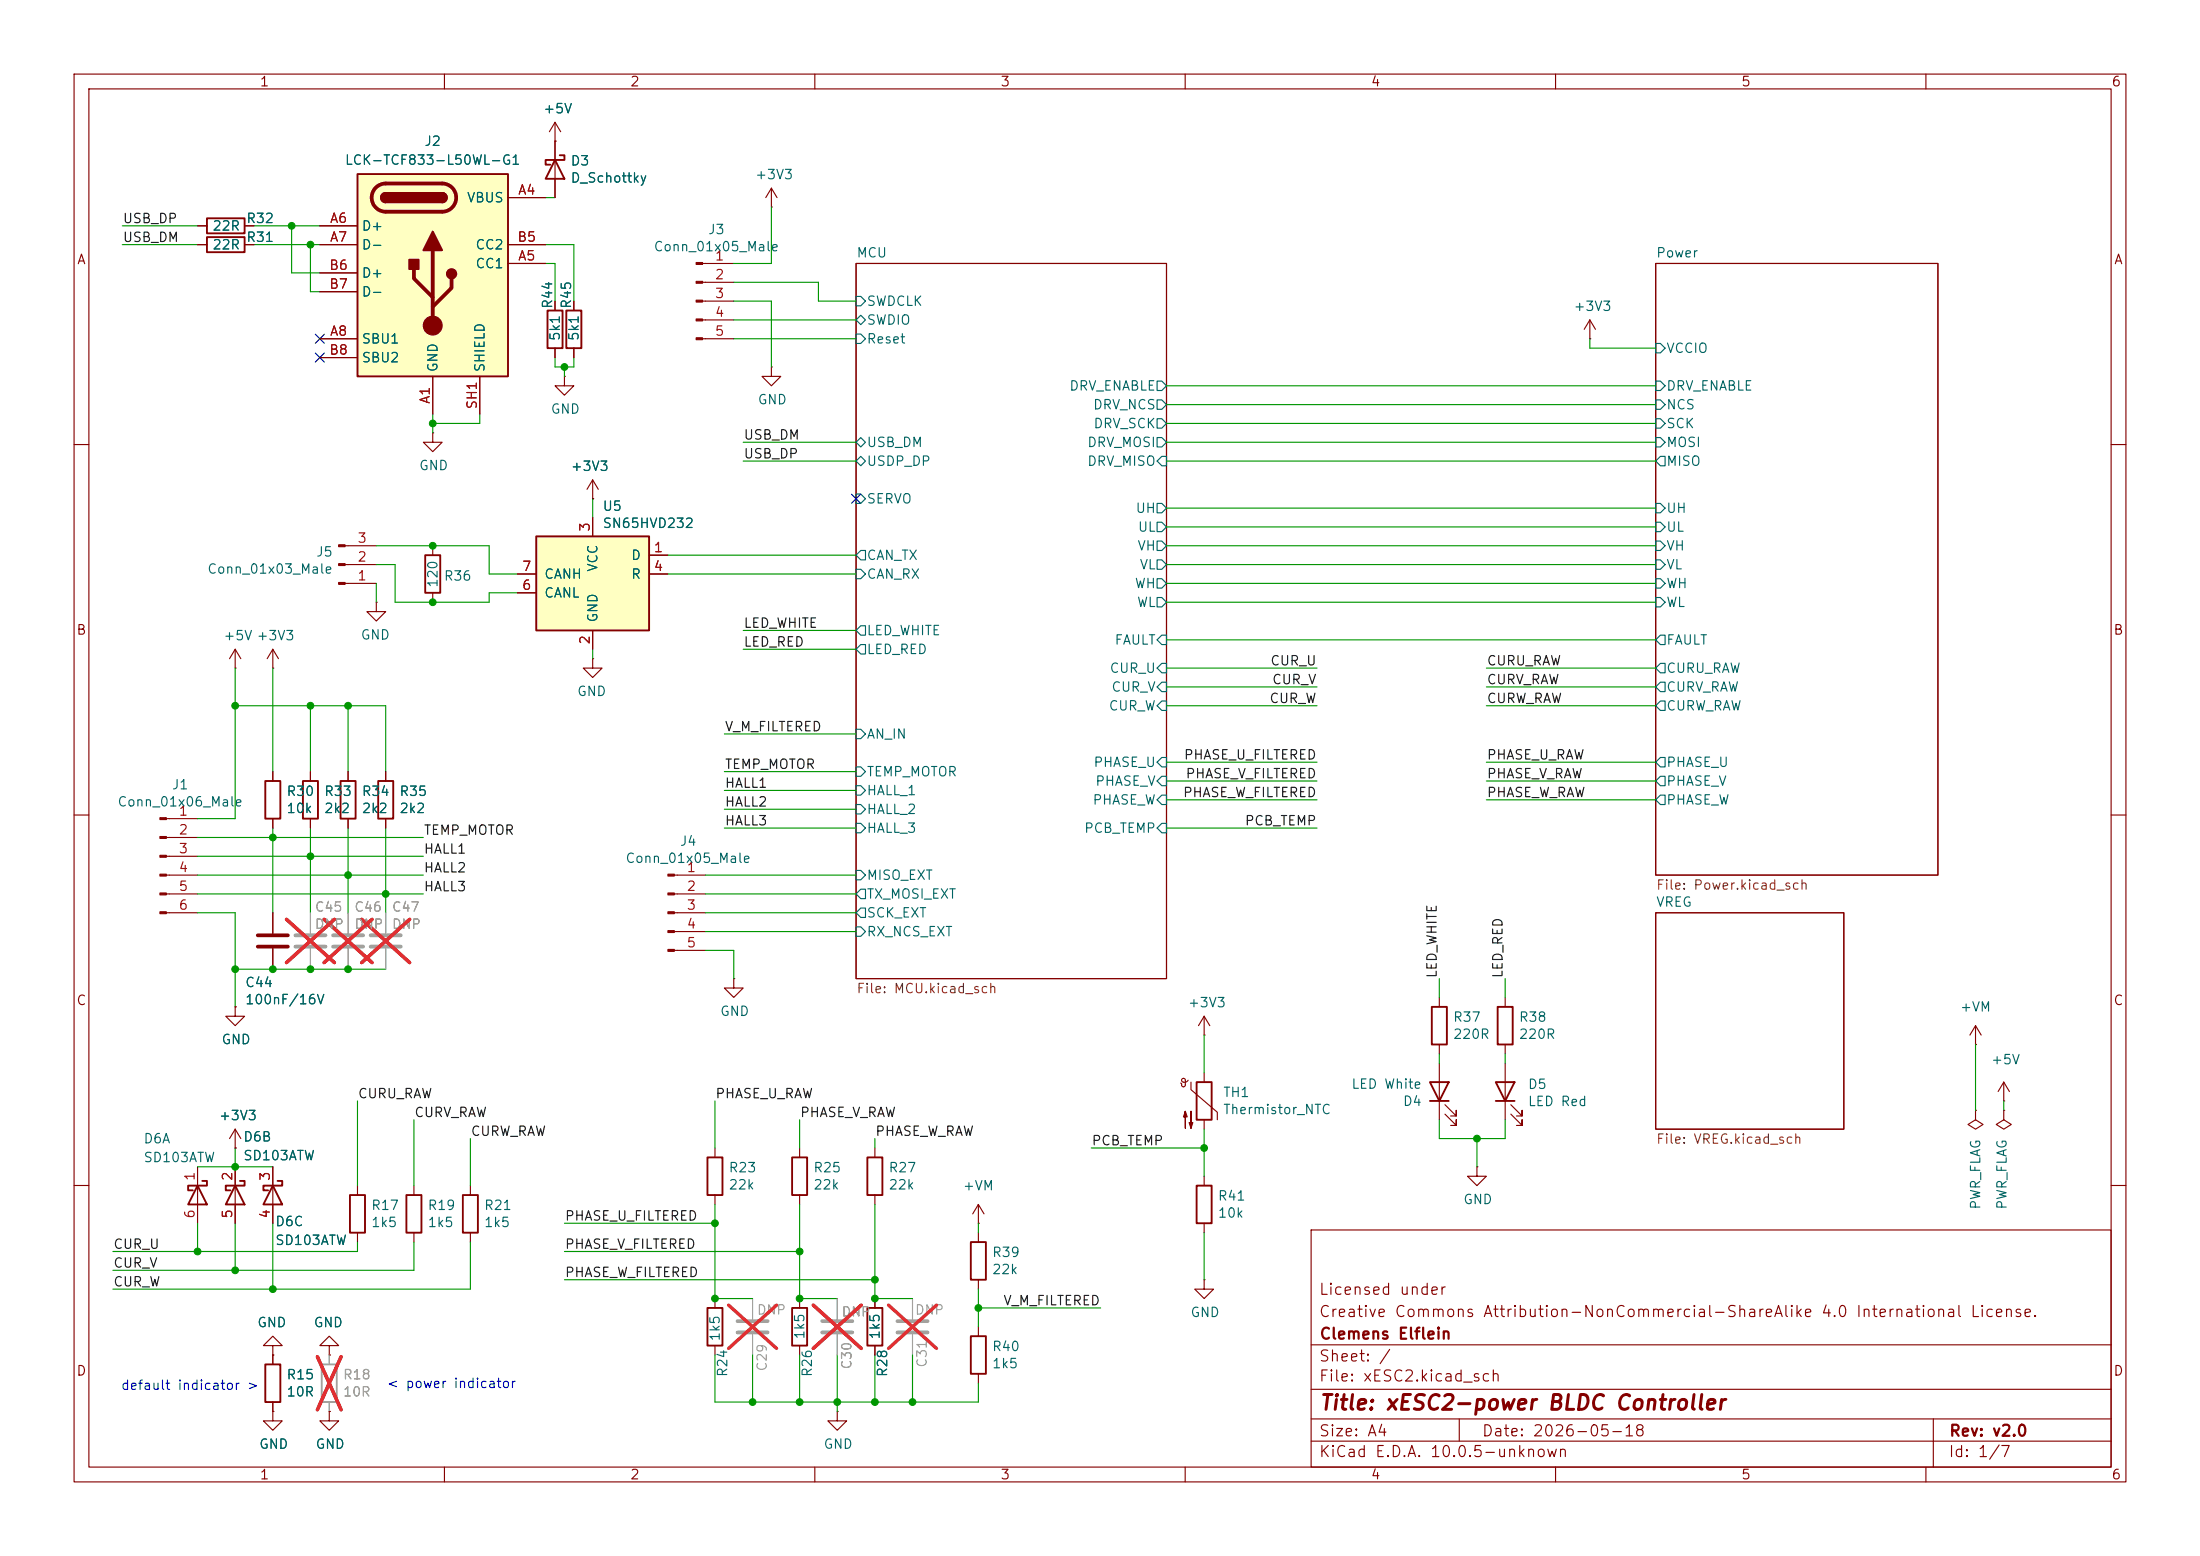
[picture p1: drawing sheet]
<svg xmlns="http://www.w3.org/2000/svg" width="297mm" height="210mm" viewBox="0 0 297 210" stroke-linecap="round" stroke-linejoin="round" font-family="sans-serif">
<g fill="none" stroke="#840000" stroke-width=".15">
<path d="M10 10h277v190h-277zM12 12h273v186h-273zM60 10v2M74.9 19.1h.1M74.9 16.5l-.7 1.3M74.9 16.5l.8 1.3M74.9 16.5v10.2M110 10v2M160 10v2M210 10v2M260 10v2M115.6 35.6h41.9v96.5h-41.9z"/>
<path d="M223.5 35.6h38.1v82.5h-38.1zM58.4 58.4v1.3h1.3l-1.3 1.3-1.3-1.3h1.3M58.4 58.4h.1M74.9 40.6v1.3M74.9 47v1.3M77.5 40.6v1.3M77.5 47v1.3M214.6 45.7h.1M214.6 43.2l-.7 1.3M214.6 43.2l.8 1.3M214.6 43.2v2.5M10 60h2"/>
<path d="M46.6 78.7h4.2M46.6 76.2h4.2M46.6 73.7h4.2M80 67.3h.1M80 64.8l.8 1.2M80 64.8l-.8 1.2M80 64.8v2.5M285 60h2M31.7 90.2h.1M31.7 87.6l-.7 1.3M31.7 87.6l.8 1.3M31.7 87.6v2.6"/>
<path d="M36.8 90.2h.1M36.8 87.6v2.6M36.8 87.6l-.7 1.3M36.8 87.6l.8 1.3M50.8 81.3v1.3h-1.3l1.3 1.2 1.3-1.2h-1.3M50.8 81.3h.1M10 110h2M285 110h2M223.5 123.2h25.4v29.2h-25.4zM266.7 138.4l-.8 1.3M266.7 138.4l.8 1.3M266.7 138.4v2.6"/>
<path d="M266.7 149.9v1.2l1 .7-1 .6-1-.6 1-.7M266.7 149.9h.1M266.7 141h.1M270.5 149.9v1.2l1 .7-1 .6-1-.6 1-.7M270.5 149.9h.1M270.5 148.6h.1M270.5 146.1l-.8 1.2M270.5 146.1l.8 1.2M270.5 146.1v2.5M10 160h2M132.1 166.4v1.2M132.1 172.7v1.3"/>
<path d="M177 166h108v32h-108zM285 160h2M36.8 182.9v1.3M36.8 189.2v1.3M60 198v2M110 198v2M160 198v2M177 194.5h108M177 191.5h108M177 187.5h108M177 181.5h108M197 191.5v3"/>
<path d="M210 198v2M260 198v2M261 191.5v6.5"/>
</g>
<g fill="none" stroke="#006464" stroke-width=".15">
<path d="M115.6 45.1h.6l.6 .6-.6 .7h-.6zM115.6 40h.6l.6 .6-.6 .7h-.6zM115.6 59.7l.6-.6 .6 .6-.6 .6zM116.2 42.5l.6 .7-.6 .6-.6-.6zM156.2 51.4h.6l.7 .7-.7 .6h-.6zM156.2 59.1h.6l.7 .6-.7 .6h-.6zM156.2 54h.6l.7 .6-.7 .6h-.6zM156.2 56.5h.6l.7 .7-.7 .6h-.6zM223.5 51.4h.7l.6 .7-.6 .6h-.7zM223.5 54h.7l.6 .6-.6 .6h-.7zM223.5 56.5h.7l.6 .7-.6 .6h-.7zM223.5 59.1h.7l.6 .6-.6 .6h-.7z"/>
<path d="M223.5 46.4h.7l.6 .6-.6 .6h-.7zM115.6 62.2l.6-.6 .6 .6-.6 .7zM115.6 66.7h.6l.6 .6-.6 .6h-.6zM115.6 76.8h.6l.6 .7-.6 .6h-.6zM116.2 74.3h.6v1.3h-.6l-.6-.7zM156.2 78.1h.6l.7 .6-.7 .7h-.6zM156.2 73h.6l.7 .7-.7 .6h-.6zM156.2 67.9h.6l.7 .7-.7 .6h-.6zM156.2 75.6h.6l.7 .6-.7 .6h-.6zM156.2 70.5h.6l.7 .6-.7 .7h-.6zM156.8 61.6h.7v1.3h-.7l-.6-.7zM223.5 67.9h.7l.6 .7-.6 .6h-.7z"/>
<path d="M223.5 70.5h.7l.6 .6-.6 .7h-.7zM223.5 73h.7l.6 .7-.6 .6h-.7zM223.5 75.6h.7l.6 .6-.6 .6h-.7zM223.5 78.1h.7l.6 .6-.6 .7h-.7zM224.2 61.6h.6v1.3h-.6l-.7-.7zM115.6 98.4h.6l.6 .7-.6 .6h-.6zM116.2 84.5h.6v1.2h-.6l-.6-.6zM116.2 87h.6v1.3h-.6l-.6-.7zM156.2 80.6h.6l.7 .7-.7 .6h-.6zM156.8 94.6h.7v1.3h-.7l-.6-.6zM156.8 92.1h.7v1.2h-.7l-.6-.6zM156.8 89.5h.7v1.3h-.7l-.6-.6z"/>
<path d="M156.8 85.7h.7v1.3h-.7l-.6-.6zM223.5 80.6h.7l.6 .7-.6 .6h-.7zM224.2 85.7h.6v1.3h-.6l-.7-.6zM224.2 89.5h.6v1.3h-.6l-.7-.6zM224.2 92.1h.6v1.2h-.6l-.7-.6zM224.2 94.6h.6v1.3h-.6l-.7-.6zM115.6 103.5h.6l.6 .6-.6 .7h-.6zM115.6 111.1h.6l.6 .7-.6 .6h-.6zM115.6 108.6h.6l.6 .6-.6 .7h-.6zM115.6 106h.6l.6 .7-.6 .6h-.6zM115.6 117.5h.6l.6 .6-.6 .6h-.6zM156.8 102.2h.7v1.3h-.7l-.6-.6z"/>
<path d="M156.8 104.8h.7v1.2h-.7l-.6-.6zM156.8 107.3h.7v1.3h-.7l-.6-.6zM156.8 111.1h.7v1.3h-.7l-.6-.6zM224.2 102.2h.6v1.3h-.6l-.7-.6zM224.2 104.8h.6v1.2h-.6l-.7-.6zM224.2 107.3h.6v1.3h-.6l-.7-.6zM115.6 125.1h.6l.6 .6-.6 .7h-.6zM116.2 122.6h.6v1.2h-.6l-.6-.6zM116.2 120h.6v1.3h-.6l-.6-.6z"/>
</g>
<g fill="#840000" stroke="#840000" stroke-width=".15">
<path d="M45.7 78.6h.9v.3h-.9z"/>
<path d="M45.7 76.1h.9v.2h-.9z"/>
<path d="M45.7 73.5h.9v.3h-.9z"/>
</g>
<path d="M74.9 21.6l1.3 2.5h-2.5zM75.6 21h.6v.6h-2.5v.6h.6M73.9 41.9h2v5.1h-2zM76.5 41.9h2v5.1h-2zM131.1 167.6h2v5.1h-2zM35.8 184.2h2v5h-2z" fill="none" stroke="#840000" stroke-width=".25"/>
<path d="M48.3 23.5h20.3v27.3h-20.3z" fill="#ffffc2"/>
<path d="M48.3 23.5h20.3v27.3h-20.3zM52.1 26a.63 .63 0 0 0-.7 .7 .63 .63 0 0 0 .7 .6M59.7 26a.63 .63 0 0 1 .6 .7 .63 .63 0 0 1-.6 .6M57.4 74.9h2v5.1h-2zM35.8 105.4h2v5.1h-2zM40.9 105.4h2v5.1h-2zM117.1 156.2h2v5.1h-2z" fill="none" stroke="#840000" stroke-width=".25"/>
<g fill="#840000" stroke="#840000" stroke-width=".25">
<path d="M58.4 31.2l1.3 2.6h-2.6z"/>
<path d="M59.7 26a.63 .63 0 0 1 .6 .7 .63 .63 0 0 1-.6 .6z"/>
<path d="M55.2 35.1h1.3v1.2h-1.3z"/>
<path d="M51.6 26.2l.5-.2v1.3a.63 .63 0 0 1-.6-.4 .63 .63 0 0 1 .1-.7z"/>
<path d="M52.1 26h7.6v1.3h-7.6z"/>
<circle cx="61" cy="37" r=".63"/>
</g>
<path d="M50.7 25.3a1.91 1.91 0 0 1 1.4-.5h7.6a1.91 1.91 0 0 1 1.9 1.9 1.91 1.91 0 0 1-1.9 1.9h-7.6a1.91 1.91 0 0 1-1.8-1.2 1.91 1.91 0 0 1 .4-2.1zM55.9 36.3v1.3l2.5 2.5M58.4 33.8v10.1M61 37.6v1.3l-2.6 2.5M34.8 126.2h4.1M34.8 127.8h4.1" fill="none" stroke="#840000" stroke-width=".51"/>
<g fill="#840000" stroke="#840000" stroke-width=".15">
<path d="M90.2 118h.8v.2h-.8z"/>
<path d="M90.2 120.5h.8v.3h-.8z"/>
<path d="M90.2 123.1h.8v.2h-.8z"/>
<path d="M90.2 125.6h.8v.3h-.8z"/>
<path d="M90.2 128.1h.8v.3h-.8z"/>
<circle cx="58.4" cy="43.9" r="1.27"/>
</g>
<g fill="none" stroke="#840000" stroke-width=".15">
<path d="M43.2 30.5h5.1M43.2 33h5.1M43.2 36.8h5.1M43.2 39.4h5.1M68.6 26.7h5.1M68.6 35.6h5.1M68.6 33h5.1M43.2 45.7h5.1M43.2 48.3h5.1M58.4 50.8v5.1M64.8 50.8v5.1M58.4 73.7v1.2"/>
<path d="M58.4 80v1.3M80 88.9v1.3h-1.3l1.3 1.2 1.3-1.2h-1.3M80 88.9h.1M36.8 104.1v1.3M36.8 110.5v1.3M41.9 104.1v1.3M41.9 110.5v1.3M91 118.1h4.2M36.8 123.2v2.8M36.8 128v2.8M91 120.7h4.2M91 123.2h4.2"/>
<path d="M91 125.7h4.2M91 128.3h4.2M99.1 132.1v1.3h1.2l-1.2 1.2-1.3-1.2h1.3M99.1 132.1h.1M118.1 154.9v1.3M118.1 161.3v1.3M132.1 165.1h.1M132.1 162.6l-.8 1.2M132.1 162.6l.7 1.2M132.1 162.6v2.5"/>
</g>
<path d="M72.4 72.4h15.2v12.7h-15.2z" fill="#ffffc2"/>
<g fill="none" stroke="#840000" stroke-width=".25">
<path d="M27.9 32h5.1v2h-5.1zM27.9 29.5h5.1v2h-5.1zM72.4 72.4h15.2v12.7h-15.2zM46 105.4h2v5.1h-2zM51.1 105.4h2v5.1h-2zM193.3 135.9h2v5.1h-2zM202.2 135.9h2v5.1h-2zM27.3 159.4h.6v.6h-2.5v.7h.6M32.4 159.4h.6v.6h-2.5v.7h.6M37.5 159.4h.6v.6h-2.5v.7h.6M95.5 156.2h2v5.1h-2zM106.9 156.2h2.1v5.1h-2.1z"/>
<path d="M161.5 146.1h2.1v5h-2.1zM193 146.1h2.6l-1.3 2.5zM193 148.6h2.6M201.9 146.1h2.6l-1.3 2.5zM201.9 148.6h2.6M26.7 160l1.2 2.6h-2.5zM31.7 160l1.3 2.6h-2.5zM36.8 160l1.3 2.6h-2.5zM47.2 161.3h2.1v5.1h-2.1zM54.9 161.3h2v5.1h-2zM62.5 161.3h2v5.1h-2zM95.5 176.5h2v5.1h-2z"/>
<path d="M106.9 176.5h2.1v5.1h-2.1zM117.1 176.5h2v5.1h-2zM161.5 160h2.1v5.1h-2.1zM131.1 180.3h2v5.1h-2z"/>
</g>
<g fill="none" stroke="#840000" stroke-width=".15">
<path d="M74.9 19.1h.1M74.9 19.1v2.5M26.7 33h1.2M26.7 30.5h1.2M33 33h1.3M33 30.5h1.3M43.2 33h5.1M43.2 30.5h5.1M43.2 36.8h5.1M43.2 39.4h5.1M68.6 35.6h5.1M68.6 33h5.1"/>
<path d="M68.6 26.7h5.1M74.9 24.1v2.6M94.8 35.6h4.3M94.8 38.1h4.3M104.1 27.9h.1M104.1 25.4l-.7 1.3M104.1 25.4l.8 1.3M104.1 25.4v2.5M43.2 45.7h5.1M43.2 48.3h5.1M58.4 50.8v5.1M64.8 50.8v5.1"/>
<path d="M74.9 40.6v1.3M74.9 47v1.3M76.2 50.8v1.3h1.3l-1.3 1.2-1.3-1.2h1.3M76.2 50.8h.1M77.5 40.6v1.3M77.5 47v1.3M94.8 40.6h4.3M94.8 43.2h4.3M94.8 45.7h4.3M104.1 49.5v1.3h1.3l-1.3 1.3-1.2-1.3h1.2M104.1 49.5h.1M69.8 77.5h2.6"/>
<path d="M80 67.3h.1M80 69.9v2.5M87.6 74.9h2.6M87.6 77.5h2.6M69.8 80h2.6M80 85.1v2.5M22.5 110.5h4.2M22.5 113h4.2M22.5 115.6h4.2M22.5 118.1h4.2M36.8 104.1v1.3M36.8 110.5v1.3"/>
<path d="M41.9 104.1v1.3M41.9 110.5v1.3M47 104.1v1.3M47 110.5v1.3M52.1 104.1v1.3M52.1 110.5v1.3M22.5 120.7h4.2M22.5 123.2h4.2M31.7 135.9v1.3h1.3l-1.3 1.2-1.2-1.2h1.2M31.7 135.9h.1M36.8 123.2v2.8M36.8 128v2.8"/>
<path d="M162.6 139.7h.1M162.6 137.2v2.5M162.6 137.2l-.8 1.2M162.6 137.2l.7 1.2M194.3 134.6v1.3M203.2 134.6v1.3M26.7 157.5v7.6M31.7 154.9h.1M31.7 152.4v2.5M31.7 157.5v7.6M31.7 152.4l-.7 1.3M31.7 152.4l.8 1.3"/>
<path d="M36.8 157.5v7.6M96.5 154.9v1.3M107.9 154.9v1.3M160 145.8v.7l-.1 .1h-.3l-.1-.3-.1-.1M160 145.8l-.1-.2h-.3l-.1 .3 .3 .2M160.4 145.8l-.3 .2-.3 .1M160.8 146.1v1l3.5 3v1M162.6 144.8v1.3M162.6 151.1v1.3M162.6 158.8v1.2M194.3 141v1.2M194.3 143.5v7.6"/>
<path d="M195.1 150.4l1.5 1.5v-.8v.8h-.8M195.1 149.1l1.5 1.5v-.7v.7h-.8M199.4 157.5v1.3h1.3l-1.3 1.2-1.3-1.2h1.3M199.4 157.5h.1M203.2 141v1.2M203.2 143.5v7.6M204 150.4l1.5 1.5v-.8v.8h-.8M204 149.1l1.5 1.5v-.7v.7h-.8M48.3 160v1.3M48.3 166.4v1.2M55.9 160v1.3M55.9 166.4v1.2"/>
<path d="M63.5 160v1.3M63.5 166.4v1.2M96.5 161.3v1.3M96.5 175.3v1.2M107.9 161.3v1.3M107.9 175.3v1.2M118.1 175.3v1.2M132.1 179.1v1.2M162.6 172.7v1.3h1.2l-1.2 1.3-1.3-1.3h1.3M162.6 172.7h.1M162.6 165.1v1.3M36.8 181.6h1.3l-1.3-1.3-1.2 1.3h1.2v1.3"/>
<path d="M36.8 182.9h.1M36.8 190.5v1.3h1.3l-1.3 1.2-1.2-1.2h1.2M36.8 190.5h.1M36.8 182.9v1.3M36.8 189.2v1.3M44.4 181.6h1.3l-1.3-1.3-1.2 1.3h1.2v1.3M44.4 182.9h.1M44.4 190.5v1.3h1.3l-1.3 1.2-1.2-1.2h1.2M44.4 190.5h.1M96.5 181.6v1.3M107.9 181.6v1.3M113 190.5v1.3h1.3l-1.3 1.2-1.2-1.2h1.2"/>
<path d="M113 190.5h.1M118.1 181.6v1.3M132.1 185.4v1.3"/>
</g>
<g fill="#840000" stroke="#840000" stroke-width=".15">
<path d="M21.6 110.4h.9v.2h-.9z"/>
<path d="M21.6 112.9h.9v.3h-.9z"/>
<path d="M21.6 115.4h.9v.3h-.9z"/>
<path d="M21.6 118h.9v.2h-.9z"/>
<path d="M21.6 120.5h.9v.3h-.9z"/>
<path d="M21.6 123.1h.9v.2h-.9z"/>
<path d="M94 35.4h.8v.3h-.8z"/>
<path d="M94 38h.8v.2h-.8z"/>
<path d="M94 40.5h.8v.3h-.8z"/>
<path d="M94 43.1h.8v.2h-.8z"/>
<path d="M94 45.6h.8v.2h-.8z"/>
<path d="M160 150l.3 .7h-.5l.2-.7v2.3z"/>
<path d="M160.8 150v2.3l-.3-.8h.5l-.2 .8z"/>
</g>
<path d="M39.9 126.2h4M39.9 127.8h4M45 126.2h4M45 127.8h4M50 126.2h4.1M50 127.8h4.1M99.6 178.3h4M99.6 179.8h4M111 178.3h4.1M111 179.8h4.1M121.2 178.3h4M121.2 179.8h4" fill="none" stroke="#9c9b98" stroke-width=".51"/>
<g fill="none" stroke="#9c9b98" stroke-width=".15">
<path d="M41.9 123.2v2.8M41.9 128v2.8M47 123.2v2.8M47 128v2.8M52.1 123.2v2.8M52.1 128v2.8M101.6 175.3v2.8M113 175.3v2.8M123.2 175.3v2.8M44.4 182.9v1.3M44.4 189.2v1.3M101.6 180.1v2.8"/>
<path d="M113 180.1v2.8M123.2 180.1v2.8"/>
</g>
<g fill="none" stroke="#e12e31" stroke-width=".46">
<path d="M38.7 124.1l6.4 5.8M43.8 124.1l6.4 5.8M45.1 124.1l-6.4 5.8M48.8 124.1l6.5 5.8M50.2 124.1l-6.4 5.8M55.3 124.1l-6.5 5.8M98.4 176.1l6.4 5.9M104.8 176.1l-6.4 5.9M109.8 176.1l6.5 5.9M116.3 176.1l-6.5 5.9M120 176.1l6.4 5.9M126.4 176.1l-6.4 5.9"/>
<path d="M42.8 183.1l3.3 7.2M46.1 183.1l-3.3 7.2"/>
</g>
<path d="M43.4 184.2h2.1v5h-2.1z" fill="none" stroke="#9c9b98" stroke-width=".25"/>
<g fill="none" stroke="#009600" stroke-width=".15">
<path d="M16.5 33h10.2M16.5 30.5h10.2M34.3 33h8.9M34.3 30.5h8.9M39.4 30.5v6.3h3.8M41.9 33v6.4h1.3M73.7 33h3.8v7.6M73.7 35.6h1.2v5M73.7 26.7h1.2M99.1 38.1h11.4v2.5h5.1M104.1 27.9v7.7h-5M58.4 55.9v2.5"/>
<path d="M64.8 55.9v1.3h-6.4M74.9 48.3v1.2h2.6v-1.2M76.2 49.5v1.3M99.1 40.6h5v8.9M99.1 45.7h16.5M99.1 43.2h16.5M100.3 59.7h15.3M157.5 52.1h66M157.5 57.2h66M157.5 59.7h66M157.5 54.6h66M214.6 45.7v1.3h8.9"/>
<path d="M50.8 76.2h2.5v5.1h12.7v-1.3h3.8M50.8 73.7h15.2v3.8h3.8M50.8 78.7v2.6M80 67.3v2.6M90.2 77.5h25.4M90.2 74.9h25.4M100.3 62.2h15.3M157.5 62.2h66M157.5 71.1h66M157.5 78.7h66M157.5 73.7h66M157.5 76.2h66"/>
<path d="M157.5 68.6h66M31.7 95.3h20.4v8.8M31.7 90.2v20.3h-5M36.8 90.2v13.9M41.9 95.3v8.8M47 95.3v8.8M80 87.6v1.3M97.8 99.1h17.8M100.3 87.6h15.3M100.3 85.1h15.3M157.5 92.7h20.3M157.5 95.3h20.3"/>
<path d="M157.5 90.2h20.3M157.5 81.3h66M157.5 86.4h66M200.7 92.7h22.8M200.7 95.3h22.8M200.7 90.2h22.8M26.7 118.1h30.4M26.7 113h30.4M26.7 115.6h30.4M36.8 111.8v11.4M41.9 111.8v11.4M47 111.8v11.4"/>
<path d="M52.1 111.8v11.4M95.2 118.1h20.4M97.8 111.8h17.8M97.8 109.2h17.8M97.8 106.7h17.8M97.8 104.1h17.8M157.5 108h20.3M157.5 105.4h20.3M157.5 102.9h20.3M157.5 111.8h20.3M200.7 108h22.8M200.7 105.4h22.8"/>
<path d="M200.7 102.9h22.8M26.7 123.2h5v12.7M26.7 120.7h30.4M31.7 130.8h20.4M95.2 128.3h3.9v3.8M95.2 123.2h20.4M95.2 125.7h20.4M95.2 120.7h20.4M162.6 139.7v5.1M194.3 132.1v2.5M203.2 132.1v2.5M26.7 157.5h10.1"/>
<path d="M31.7 154.9v2.6M48.3 148.6v11.4M55.9 151.1v8.9M63.5 153.7v6.3M96.5 148.6v6.3M107.9 151.1v3.8M118.1 153.7v1.2M147.3 154.9h15.3M162.6 152.4v6.4M194.3 151.1v2.6h8.9v-2.6M194.3 142.2v1.3M199.4 153.7v3.8"/>
<path d="M203.2 142.2v1.3M266.7 141v8.9M270.5 148.6v1.3M26.7 165.1v3.8M31.7 165.1v6.4M36.8 165.1v8.9M48.3 167.6v1.3h-33.1M55.9 167.6v3.9h-40.7M63.5 167.6v6.4h-48.3M76.2 172.7h41.9M76.2 168.9h31.7M76.2 165.1h20.3"/>
<path d="M96.5 162.6v12.7h5.1M107.9 162.6v12.7h5.1M118.1 162.6v12.7h5.1M132.1 165.1v1.3M132.1 174v5.1M132.1 176.5h16.5M162.6 166.4v6.3M96.5 182.9v6.3h35.6v-2.5M101.6 182.9v6.3M107.9 182.9v6.3M113 182.9v7.6M118.1 182.9v6.3"/>
<path d="M123.2 182.9v6.3"/>
</g>
<path d="M42.6 47.7l1.2 1.2M42.6 45.1l1.2 1.2M43.8 47.7l-1.2 1.2M43.8 45.1l-1.2 1.2M115 66.7l1.2 1.2M116.2 66.7l-1.2 1.2" fill="none" stroke="#000084" stroke-width=".15"/>
<g fill="#009600" stroke="#009600" stroke-width=".14">
<circle cx="31.7" cy="157.5" r=".46"/>
<circle cx="31.7" cy="130.8" r=".46"/>
<circle cx="26.7" cy="168.9" r=".46"/>
<circle cx="31.7" cy="171.5" r=".46"/>
<circle cx="36.8" cy="174" r=".46"/>
<circle cx="96.5" cy="165.1" r=".46"/>
<circle cx="39.4" cy="30.5" r=".46"/>
<circle cx="41.9" cy="33" r=".46"/>
<circle cx="52.1" cy="120.7" r=".46"/>
<circle cx="58.4" cy="73.7" r=".46"/>
<circle cx="58.4" cy="81.3" r=".46"/>
<circle cx="47" cy="95.3" r=".46"/>
<circle cx="41.9" cy="95.3" r=".46"/>
<circle cx="47" cy="130.8" r=".46"/>
<circle cx="36.8" cy="130.8" r=".46"/>
<circle cx="41.9" cy="130.8" r=".46"/>
<circle cx="47" cy="118.1" r=".46"/>
<circle cx="41.9" cy="115.6" r=".46"/>
<circle cx="36.8" cy="113" r=".46"/>
<circle cx="31.7" cy="95.3" r=".46"/>
<circle cx="76.2" cy="49.5" r=".46"/>
<circle cx="58.4" cy="57.2" r=".46"/>
<circle cx="132.1" cy="176.5" r=".46"/>
<circle cx="199.4" cy="153.7" r=".46"/>
<circle cx="162.6" cy="154.9" r=".46"/>
<circle cx="118.1" cy="175.3" r=".46"/>
<circle cx="118.1" cy="172.7" r=".46"/>
<circle cx="101.6" cy="189.2" r=".46"/>
<circle cx="107.9" cy="189.2" r=".46"/>
<circle cx="107.9" cy="175.3" r=".46"/>
<circle cx="96.5" cy="175.3" r=".46"/>
<circle cx="107.9" cy="168.9" r=".46"/>
<circle cx="118.1" cy="189.2" r=".46"/>
<circle cx="123.2" cy="189.2" r=".46"/>
<circle cx="113" cy="189.2" r=".46"/>
</g>
<text font-size="2" fill="#840000" x="178" y="190.8">Title: xESC2-power BLDC Controller</text>
<g font-size="1.5" fill="#840000">
<text x="178" y="178.1">Creative Commons Attribution-NonCommercial-ShareAlike 4.0 International License.</text>
<text x="178" y="175.1">Licensed under</text>
<text x="178" y="184.1">Sheet: /</text>
<text x="178" y="181.1">Clemens Elflein</text>
<text x="178" y="186.8">File: xESC2.kicad_sch</text>
<text x="178" y="197">KiCad E.D.A. 10.0.5-unknown</text>
<text x="178" y="194.2">Size: A4</text>
<text x="200" y="194.2">Date: 2026-05-18</text>
<text x="263" y="197">Id: 1/7</text>
<text x="263" y="194.2">Rev: v2.0</text>
</g>
<g font-size="1.3" fill="#840000">
<text x="35" y="12">1</text>
<text x="85" y="12">2</text>
<text x="135" y="12">3</text>
<text x="185" y="12">4</text>
<text x="235" y="12">5</text>
<text x="285" y="12">6</text>
<text x="10.3" y="36">A</text>
<text x="285.3" y="36">A</text>
<text x="10.2" y="86">B</text>
<text x="285.2" y="86">B</text>
<text x="10.2" y="136">C</text>
<text x="285.2" y="136">C</text>
<text x="10.2" y="186">D</text>
<text x="285.2" y="186">D</text>
<text x="35" y="200">1</text>
<text x="85" y="200">2</text>
<text x="135" y="200">3</text>
<text x="185" y="200">4</text>
<text x="235" y="200">5</text>
<text x="285" y="200">6</text>
</g>
<g font-size="1.3" fill="#006464">
<text x="73.2" y="15.6">+5V</text>
<text x="46.5" y="22.6">LCK-TCF833-L50WL-G1</text>
<text x="57.2" y="20">J2</text>
<text x="76.9" y="22.7">D3</text>
<text x="62.9" y="27.6">VBUS</text>
<text x="76.9" y="25">D_Schottky</text>
<text x="101.9" y="24.5">+3V3</text>
<text x="28.6" y="34">22R</text>
<text x="28.6" y="31.4">22R</text>
<text x="33.2" y="33">R31</text>
<text x="33.2" y="30.4">R32</text>
<text x="48.7" y="31.4">D+</text>
<text x="48.7" y="34">D-</text>
<text x="64.1" y="34">CC2</text>
<text x="88.2" y="34.2">Conn_01x05_Male</text>
<text x="95.5" y="31.9">J3</text>
<text x="115.5" y="35.1">MCU</text>
<text x="223.5" y="35.1">Power</text>
<text x="48.7" y="37.8">D+</text>
<text x="48.7" y="40.3">D-</text>
<text x="64.1" y="36.5">CC1</text>
<text x="74.9" y="41.8" transform="rotate(-90 74.9 41.8)">R44</text>
<text x="77.4" y="41.8" transform="rotate(-90 77.4 41.8)">R45</text>
<text x="116.9" y="41.6">SWDCLK</text>
<text x="48.7" y="46.7">SBU1</text>
<text x="75.9" y="46.1" transform="rotate(-90 75.9 46.1)">5k1</text>
<text x="78.4" y="46.1" transform="rotate(-90 78.4 46.1)">5k1</text>
<text x="116.9" y="46.7">Reset</text>
<text x="116.9" y="44.1">SWDIO</text>
<text x="212.3" y="42.3">+3V3</text>
<text x="224.9" y="48">VCCIO</text>
<text x="48.7" y="49.2">SBU2</text>
<text x="59.4" y="50.3" transform="rotate(-90 59.4 50.3)">GND</text>
<text x="65.7" y="50.3" transform="rotate(-90 65.7 50.3)">SHIELD</text>
<text x="144.3" y="53">DRV_ENABLE</text>
<text x="224.9" y="53">DRV_ENABLE</text>
<text x="74.3" y="56.2">GND</text>
<text x="102.2" y="54.9">GND</text>
<text x="147.5" y="55.6">DRV_NCS</text>
<text x="147.5" y="58.1">DRV_SCK</text>
<text x="224.9" y="55.6">NCS</text>
<text x="224.9" y="58.1">SCK</text>
<text x="56.5" y="63.8">GND</text>
<text x="77" y="63.9">+3V3</text>
<text x="116.9" y="60.7">USB_DM</text>
<text x="116.9" y="63.2">USDP_DP</text>
<text x="146.7" y="63.2">DRV_MISO</text>
<text x="146.7" y="60.7">DRV_MOSI</text>
<text x="224.9" y="60.7">MOSI</text>
<text x="224.9" y="63.2">MISO</text>
<text x="81.3" y="69.3">U5</text>
<text x="81.3" y="71.6">SN65HVD232</text>
<text x="116.9" y="68.3">SERVO</text>
<text x="153.2" y="69.5">UH</text>
<text x="224.9" y="69.5">UH</text>
<text x="27.9" y="77.7">Conn_01x03_Male</text>
<text x="42.6" y="75.4">J5</text>
<text x="81" y="77.3" transform="rotate(-90 81 77.3)">VCC</text>
<text x="85.1" y="75.9">D</text>
<text x="116.9" y="75.9">CAN_TX</text>
<text x="153.5" y="74.6">VH</text>
<text x="153.5" y="72.1">UL</text>
<text x="153.8" y="77.2">VL</text>
<text x="224.9" y="72.1">UL</text>
<text x="224.9" y="74.6">VH</text>
<text x="224.9" y="77.2">VL</text>
<text x="59.4" y="79.4" transform="rotate(-90 59.4 79.4)">120</text>
<text x="59.8" y="78.7">R36</text>
<text x="73.4" y="81">CANL</text>
<text x="73.4" y="78.4">CANH</text>
<text x="85.1" y="78.4">R</text>
<text x="116.9" y="78.4">CAN_RX</text>
<text x="153.1" y="79.7">WH</text>
<text x="153.4" y="82.2">WL</text>
<text x="224.9" y="79.7">WH</text>
<text x="224.9" y="82.2">WL</text>
<text x="30.1" y="86.7">+5V +3V3</text>
<text x="48.6" y="86.6">GND</text>
<text x="81" y="84.1" transform="rotate(-90 81 84.1)">GND</text>
<text x="116.9" y="86.1">LED_WHITE</text>
<text x="116.9" y="88.6">LED_RED</text>
<text x="150.4" y="87.3">FAULT</text>
<text x="224.9" y="87.3">FAULT</text>
<text x="77.8" y="94.3">GND</text>
<text x="149.7" y="91.1">CUR_U</text>
<text x="150" y="93.7">CUR_V</text>
<text x="224.9" y="91.1">CURU_RAW</text>
<text x="224.9" y="93.7">CURV_RAW</text>
<text x="116.9" y="100">AN_IN</text>
<text x="149.6" y="96.2">CUR_W</text>
<text x="224.9" y="96.2">CURW_RAW</text>
<text x="23.1" y="106.9">J1</text>
<text x="38.6" y="107.7">R30</text>
<text x="43.7" y="107.7">R33</text>
<text x="48.8" y="107.7">R34</text>
<text x="53.8" y="107.7">R35</text>
<text x="116.9" y="105.1">TEMP_MOTOR</text>
<text x="116.9" y="107.6">HALL_1</text>
<text x="147.5" y="103.8">PHASE_U</text>
<text x="147.8" y="106.4">PHASE_V</text>
<text x="224.9" y="103.8">PHASE_U</text>
<text x="224.9" y="106.4">PHASE_V</text>
<text x="15.8" y="109.2">Conn_01x06_Male</text>
<text x="38.6" y="110.1">10k</text>
<text x="43.7" y="110.1">2k2</text>
<text x="48.8" y="110.1">2k2</text>
<text x="53.8" y="110.1">2k2</text>
<text x="116.9" y="112.7">HALL_3</text>
<text x="116.9" y="110.2">HALL_2</text>
<text x="146.3" y="112.7">PCB_TEMP</text>
<text x="147.4" y="108.9">PHASE_W</text>
<text x="224.9" y="108.9">PHASE_W</text>
<text x="84.3" y="116.8">Conn_01x05_Male</text>
<text x="91.7" y="114.5">J4</text>
<text x="116.9" y="119.1">MISO_EXT</text>
<text x="116.9" y="124.2">SCK_EXT</text>
<text x="116.9" y="121.6">TX_MOSI_EXT</text>
<text x="223.5" y="122.7">VREG</text>
<text x="116.9" y="126.7">RX_NCS_EXT</text>
<text x="33" y="133.6">C44</text>
<text x="33" y="135.9">100nF/16V</text>
<text x="97.1" y="137.4">GND</text>
<text x="160.3" y="136.3">+3V3</text>
<text x="264.5" y="136.9">+VM</text>
<text x="29.8" y="141.2">GND</text>
<text x="196.1" y="138.2">R37</text>
<text x="196.1" y="140.5">220R</text>
<text x="205" y="138.2">R38</text>
<text x="205" y="140.5">220R</text>
<text x="268.7" y="144">+5V</text>
<text x="165" y="148.4">TH1</text>
<text x="182.4" y="147.3">LED White</text>
<text x="189.3" y="149.6">D4</text>
<text x="206.2" y="147.3">D5</text>
<text x="206.2" y="149.6">LED Red</text>
<text x="19.3" y="154.6">D6A</text>
<text x="29.5" y="151.5">+3V3</text>
<text x="32.8" y="154.4">D6B</text>
<text x="165" y="150.7">Thermistor_NTC</text>
<text x="19.3" y="157.2">SD103ATW</text>
<text x="32.8" y="156.9">SD103ATW</text>
<text x="98.3" y="158.5">R23</text>
<text x="98.3" y="160.9">22k</text>
<text x="109.7" y="158.5">R25</text>
<text x="109.7" y="160.9">22k</text>
<text x="119.9" y="158.5">R27</text>
<text x="119.9" y="160.9">22k</text>
<text x="129.9" y="161">+VM</text>
<text x="37.1" y="165.8">D6C</text>
<text x="50" y="163.6">R17</text>
<text x="50" y="165.9">1k5</text>
<text x="57.6" y="163.6">R19</text>
<text x="57.6" y="165.9">1k5</text>
<text x="65.3" y="163.6">R21</text>
<text x="65.3" y="165.9">1k5</text>
<text x="164.3" y="162.4">R41</text>
<text x="164.3" y="164.7">10k</text>
<text x="197.5" y="162.8">GND</text>
<text x="267.7" y="163.3" transform="rotate(-90 267.7 163.3)">PWR_FLAG</text>
<text x="271.2" y="163.3" transform="rotate(-90 271.2 163.3)">PWR_FLAG</text>
<text x="37.1" y="168.3">SD103ATW</text>
<text x="133.8" y="170">R39</text>
<text x="133.8" y="172.3">22k</text>
<text x="34.6" y="179.4">GND</text>
<text x="42.3" y="179.4">GND</text>
<text x="160.6" y="178.1">GND</text>
<text x="97.5" y="181.1" transform="rotate(-90 97.5 181.1)">1k5</text>
<text x="98.5" y="185.9" transform="rotate(-90 98.5 185.9)">R24</text>
<text x="108.9" y="180.9" transform="rotate(-90 108.9 180.9)">1k5</text>
<text x="109.9" y="185.9" transform="rotate(-90 109.9 185.9)">R26</text>
<text x="119.1" y="180.9" transform="rotate(-90 119.1 180.9)">1k5</text>
<text x="120.1" y="185.9" transform="rotate(-90 120.1 185.9)">R28</text>
<text x="133.8" y="182.7">R40</text>
<text x="133.8" y="185">1k5</text>
<text x="38.6" y="186.5">R15</text>
<text x="38.6" y="188.8">10R</text>
<text x="34.9" y="195.9">GND</text>
<text x="42.5" y="195.9">GND</text>
<text x="111.1" y="195.9">GND</text>
</g>
<g font-size="1.3" fill="#a90000">
<text x="69.8" y="26.6">A4</text>
<text x="44.4" y="30.4">A6</text>
<text x="44.4" y="32.9">A7</text>
<text x="69.8" y="32.9">B5</text>
<text x="69.8" y="35.5">A5</text>
<text x="96.4" y="35.5">1</text>
<text x="44.4" y="36.7">B6</text>
<text x="44.4" y="39.3">B7</text>
<text x="96.4" y="38">2</text>
<text x="96.4" y="40.6">3</text>
<text x="44.4" y="45.6">A8</text>
<text x="96.4" y="43.1">4</text>
<text x="96.4" y="45.6">5</text>
<text x="44.4" y="48.2">B8</text>
<text x="58.3" y="54.6" transform="rotate(-90 58.3 54.6)">A1</text>
<text x="64.7" y="55.3" transform="rotate(-90 64.7 55.3)">SH1</text>
<text x="79.9" y="71.9" transform="rotate(-90 79.9 71.9)">3</text>
<text x="48.2" y="76.1">2</text>
<text x="48.2" y="73.6">3</text>
<text x="70.4" y="77.4">7</text>
<text x="88.2" y="74.8">1</text>
<text x="88.2" y="77.4">4</text>
<text x="48.2" y="78.7">1</text>
<text x="70.4" y="79.9">6</text>
<text x="79.9" y="87.1" transform="rotate(-90 79.9 87.1)">2</text>
<text x="24" y="110.4">1</text>
<text x="24" y="112.9">2</text>
<text x="24" y="115.5">3</text>
<text x="24" y="118">4</text>
<text x="92.6" y="118">1</text>
<text x="24" y="120.6">5</text>
<text x="24" y="123.1">6</text>
<text x="92.6" y="120.6">2</text>
<text x="92.6" y="123.1">3</text>
<text x="92.6" y="125.6">4</text>
<text x="92.6" y="128.2">5</text>
<text x="26.6" y="159.5" transform="rotate(-90 26.6 159.5)">1</text>
<text x="31.7" y="159.5" transform="rotate(-90 31.7 159.5)">2</text>
<text x="36.7" y="159.5" transform="rotate(-90 36.7 159.5)">3</text>
<text x="26.6" y="164.6" transform="rotate(-90 26.6 164.6)">6</text>
<text x="31.7" y="164.6" transform="rotate(-90 31.7 164.6)">5</text>
<text x="36.7" y="164.6" transform="rotate(-90 36.7 164.6)">4</text>
</g>
<g font-size="1.3" fill="#0f0f0f">
<text x="16.5" y="33">USB_DM</text>
<text x="16.5" y="30.4">USB_DP</text>
<text x="100.3" y="59.7">USB_DM</text>
<text x="100.3" y="62.2">USB_DP</text>
<text x="100.3" y="87.6">LED_RED</text>
<text x="100.3" y="85.1">LED_WHITE</text>
<text x="171.3" y="95.2">CUR_W</text>
<text x="171.4" y="90.1">CUR_U</text>
<text x="171.6" y="92.7">CUR_V</text>
<text x="200.6" y="92.7">CURV_RAW</text>
<text x="200.6" y="90.1">CURU_RAW</text>
<text x="200.6" y="95.2">CURW_RAW</text>
<text x="97.8" y="99">V_M_FILTERED</text>
<text x="97.8" y="104.1">TEMP_MOTOR</text>
<text x="97.8" y="106.6">HALL1</text>
<text x="159.6" y="107.9">PHASE_W_FILTERED</text>
<text x="159.7" y="102.8">PHASE_U_FILTERED</text>
<text x="160" y="105.4">PHASE_V_FILTERED</text>
<text x="200.6" y="107.9">PHASE_W_RAW</text>
<text x="200.6" y="105.4">PHASE_V_RAW</text>
<text x="200.6" y="102.8">PHASE_U_RAW</text>
<text x="57.1" y="113">TEMP_MOTOR</text>
<text x="97.8" y="111.7">HALL3</text>
<text x="97.8" y="109.2">HALL2</text>
<text x="168" y="111.7">PCB_TEMP</text>
<text x="57.1" y="115.5">HALL1</text>
<text x="57.1" y="118.1">HALL2</text>
<text x="57.1" y="120.6">HALL3</text>
<text x="194.3" y="132.1" transform="rotate(-90 194.3 132.1)">LED_WHITE</text>
<text x="203.2" y="132.1" transform="rotate(-90 203.2 132.1)">LED_RED</text>
<text x="48.2" y="148.6">CURU_RAW</text>
<text x="96.5" y="148.6">PHASE_U_RAW</text>
<text x="55.9" y="151.1">CURV_RAW</text>
<text x="63.5" y="153.6">CURW_RAW</text>
<text x="107.9" y="151.1">PHASE_V_RAW</text>
<text x="118.1" y="153.6">PHASE_W_RAW</text>
<text x="147.3" y="154.9">PCB_TEMP</text>
<text x="76.2" y="165.1">PHASE_U_FILTERED</text>
<text x="15.2" y="168.9">CUR_U</text>
<text x="15.2" y="171.4">CUR_V</text>
<text x="15.2" y="174">CUR_W</text>
<text x="76.2" y="168.9">PHASE_V_FILTERED</text>
<text x="76.2" y="172.7">PHASE_W_FILTERED</text>
<text x="135.4" y="176.5">V_M_FILTERED</text>
</g>
<g font-size="1.3" fill="#939391">
<text x="42.4" y="123.4">C45</text>
<text x="42.4" y="125.7">DNP</text>
<text x="47.7" y="123.4">C46</text>
<text x="47.7" y="125.7">DNP</text>
<text x="52.8" y="123.4">C47</text>
<text x="52.8" y="125.7">DNP</text>
<text x="102.1" y="177.7">DNP</text>
<text x="113.5" y="178">DNP</text>
<text x="123.4" y="177.7">DNP</text>
<text x="103.8" y="185.2" transform="rotate(-90 103.8 185.2)">C29</text>
<text x="115.3" y="184.9" transform="rotate(-90 115.3 184.9)">C30</text>
<text x="125.4" y="184.7" transform="rotate(-90 125.4 184.7)">C31</text>
<text x="46.2" y="186.5">R18</text>
<text x="46.2" y="188.8">10R</text>
</g>
<g font-size="1.3" fill="#725600">
<text x="223.5" y="120.4">File: Power.kicad_sch</text>
<text x="115.5" y="134.4">File: MCU.kicad_sch</text>
<text x="223.5" y="154.7">File: VREG.kicad_sch</text>
</g>
<g font-size="1.3" fill="#0000c2">
<text x="16.2" y="187.9">default indicator &gt;</text>
<text x="52.1" y="187.7">&lt; power indicator</text>
</g>
</svg>
